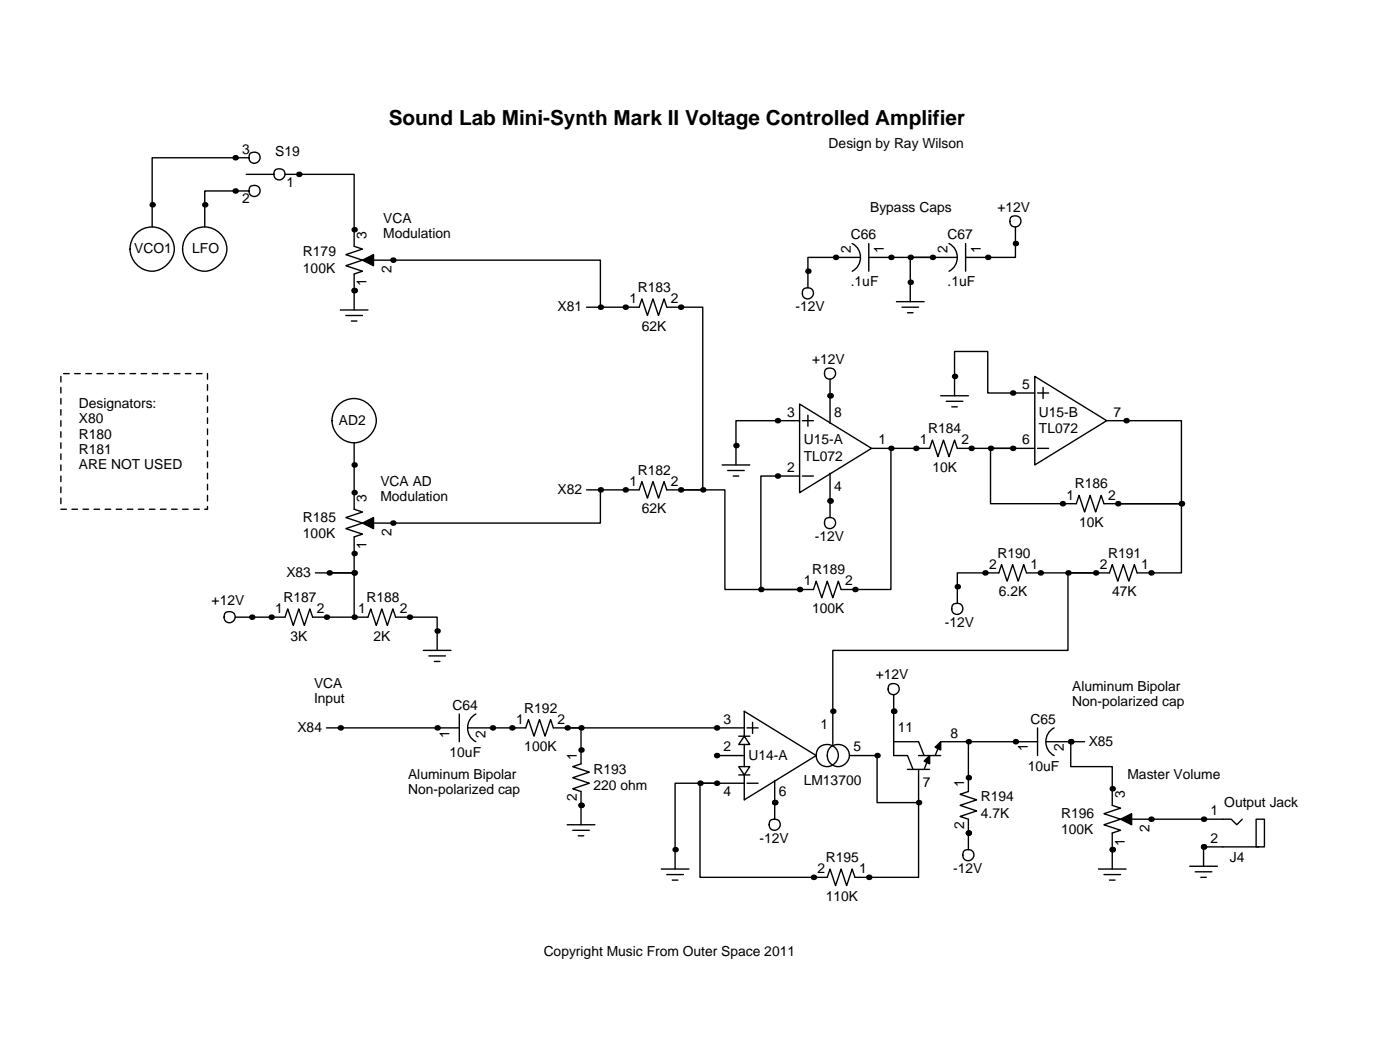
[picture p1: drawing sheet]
<svg xmlns="http://www.w3.org/2000/svg" width="257mm" height="195mm" viewBox="0 0 257 195" stroke-linecap="round" stroke-linejoin="round" font-family="sans-serif">
<g fill="none" stroke="#000" stroke-width=".25">
<path d="M45.2 32h5.1M45.7 29h-17.8v12.7M45.7 35.1h-8.1v6.6M52.3 32h12.7v13.2l1.5 .5-3 1 3 1.1-3 1 3 1-1.5 .5v6.6M62.5 56.9h5.1M63.5 57.9h3M64.5 58.9h1M68.6 47.8h41.6v8.6M107.7 56.4h9.6l.6-1.5 1 3 1-3 1 3 1-3 .5 1.5h6.6v33.5h-4M156.5 44.7a2.88 2.88 0 0 1 0 5.1M158 47.2h-9.7v5.6M159.5 47.2h16.3"/>
<path d="M159.5 44.7v5.1M164.6 55.4h5.1M165.6 56.4h3.1M166.6 57.4h1M171.2 47.2h-4.1v8.2M174.2 44.7a2.88 2.88 0 0 1 0 5.1M177.3 44.7v5.1M186.4 41.7v5.5h-9.1M146.8 74.2l13.2 8.1-13.2 8.1zM146.8 77.2h-11.7v8.1M147.3 77.2h2.1M148.3 76.2v2"/>
<path d="M152.4 69.6v8.1M172.7 72.6h5.1M173.7 73.7h3.1M174.8 74.7h1M190 69.1l13.2 8.1-13.2 8.1zM190 72.1h-8.6v-7.6h-6.1v8.1M190.5 72.1h2M191.5 71.1v2.1M203.2 77.2h13.7v15.3h-11.7M65 81.3v12.2l1.5 .5-3 1 3 1-3 1 3 1-1.5 .6v6.6h-4.5M107.7 89.9h9.6l.6-1.5 1 3 1-3 1 3 1-3 .5 1.5h2.6M110.2 89.9v6.1h-41.6"/>
<path d="M125 89.9h8.1v18.3h13.7M132.6 85.3h5.1M133.6 86.4h3.1M134.6 87.4h1M146.8 87.4h-7.1v20.8h7.1M147.3 87.4h2.1M152.4 86.9v8.1M160 82.3h10.7l.5-1.5 1 3 1-3 1 3 1.1-3 .5 1.5h14.2M163.6 82.3v25.9h-9.2l-.5-1.5-1 3-1-3-1 3-1-3-.5 1.5h-2.6M185.9 82.3h-4v10.2h15.7l.5-1.6 1 3.1 1.1-3.1 1 3.1 1-3.1 .5 1.6h2.5M190.5 82.3h2M205.2 92.5h11.7v12.7h-8.1l-.5-1.6-1 3.1-1.1-3.1-1 3.1-1-3.1-.5 1.6h-15.2l-.5-1.6-1.1 3.1-1-3.1-1 3.1-1-3.1-.5 1.6h-7.6v5.5"/>
<path d="M43.2 113.3h9.1l.5-1.5 1 3 1.1-3 1 3 1-3 .5 1.5h10.2l.5-1.5 1 3 1-3 1 3 1-3 .5 1.5h7.7v6.1M57.9 105.2h2.6M60.5 105.2h4.5v8.1M77.7 119.4h5.1M201.2 105.2h-5.1v14.2h-43.2v17.3M59.9 133.6h24.4M78.7 120.4h3.1M79.8 121.4h1M84.3 131.1v5M85.9 133.6h10.6l.5-1.5 1 3 1.1-3 1 3 1-3 .5 1.5h35.1M87.4 131.1a2.88 2.88 0 0 0 0 5M104.1 133.6h2.6v6.6l-1.5 .5 3 1-3 1 3 1.1-3 1 1.5 .5v6.1"/>
<path d="M131.6 138.7h5.1M135.6 135.1h2.1M136.7 135.1l1 1.6h-2.1zM136.7 135.1v-4.5l13.2 8.1-13.2 8.1v-4.6M136.7 136.7v4M137.2 133.6h2M138.2 132.6v2M156 138.7h5v8.6h7.7M164.1 136.1h4.6l1 2.6M164.1 127.5v11.2h2.5l1 2.5M168.7 138.7h4M170.7 138.7l-1 2.5"/>
<path d="M177.8 136.1v9.2l-1.5 .5 3 1-3 1 3 1-3 1.1 1.5 .5v5.6M190.5 136.1h-17.8l-1 2.6M190.5 133.6v5.1M192 136.1h7.1M193.5 133.6a2.88 2.88 0 0 0 0 5.1M196.6 136.1v4.6h7.6v7.1l1.5 .5-3 1.1 3 1-3 1 3 1-1.5 .5v6.6M104.1 151.4h5.1M105.2 152.4h3M106.2 153.4h1M121.4 159.5h5.1M131.6 143.8h-7.6v15.7M131.6 143.8h-3.1v17.2h23.4l.5-1.5 1 3.1 1-3.1 1 3.1 1.1-3.1 .5 1.5h11.7v-13.7"/>
<path d="M131.6 143.8h5.1M135.6 140.7h2.1l-1 1.5zM135.6 142.2h2.1M137.2 143.8h2M142.2 143.3v7.1M166.6 141.2h4.1M168.7 141.2v6.1M201.7 159.5h5.1M207.8 150.4h18.3l1 1 1-1M218.4 159h5.1M230.6 150.4h1.6v5h-1.6zM231.1 155.4h-10.1v3.6"/>
<path d="M122.4 160.5h3.1M123.4 161.5h1.1M202.7 160.5h3M203.7 161.5h1M219.5 160h3M220.5 161h1"/>
<circle cx="46.7" cy="35" r="1.02"/>
<circle cx="46.7" cy="28.9" r="1.02"/>
<circle cx="51.3" cy="32" r="1.02"/>
<circle cx="27.9" cy="45.7" r="4"/>
<circle cx="37.6" cy="45.7" r="4"/>
<circle cx="148.3" cy="53.8" r="1.02"/>
<circle cx="186.4" cy="40.6" r="1.02"/>
<circle cx="65" cy="77.2" r="4"/>
<circle cx="152.4" cy="68.6" r="1.02"/>
<circle cx="152.4" cy="96" r="1.02"/>
<circle cx="42.2" cy="113.3" r="1.02"/>
<circle cx="175.8" cy="111.7" r="1.02"/>
<circle cx="151.9" cy="138.7" r="2.02"/>
<circle cx="153.9" cy="138.7" r="2.02"/>
<circle cx="164.1" cy="126.5" r="1.02"/>
<circle cx="142.2" cy="151.4" r="1.02"/>
<circle cx="177.8" cy="156.9" r="1.02"/>
</g>
<g fill="#000">
<circle cx="27.9" cy="37.6" r=".51"/>
<circle cx="37.6" cy="37.6" r=".51"/>
<circle cx="43.2" cy="35.1" r=".51"/>
<circle cx="43.2" cy="29" r=".51"/>
<circle cx="54.9" cy="32" r=".51"/>
<circle cx="65" cy="42.2" r=".51"/>
<circle cx="65" cy="53.3" r=".51"/>
<circle cx="72.1" cy="47.8" r=".51"/>
<circle cx="110.2" cy="56.4" r=".51"/>
<circle cx="114.8" cy="56.4" r=".51"/>
<circle cx="125" cy="56.4" r=".51"/>
<circle cx="148.3" cy="49.8" r=".51"/>
<circle cx="153.4" cy="47.2" r=".51"/>
<circle cx="163.6" cy="47.2" r=".51"/>
<circle cx="167.1" cy="51.8" r=".51"/>
<circle cx="167.1" cy="47.2" r=".51"/>
<circle cx="171.2" cy="47.2" r=".51"/>
<circle cx="181.4" cy="47.2" r=".51"/>
<circle cx="186.4" cy="44.7" r=".51"/>
<circle cx="142.7" cy="77.2" r=".51"/>
<circle cx="152.4" cy="72.6" r=".51"/>
<circle cx="175.3" cy="69.1" r=".51"/>
<circle cx="185.9" cy="72.1" r=".51"/>
<circle cx="206.8" cy="77.2" r=".51"/>
<circle cx="65" cy="90.4" r=".51"/>
<circle cx="65" cy="85.3" r=".51"/>
<circle cx="72.1" cy="96" r=".51"/>
<circle cx="110.2" cy="89.9" r=".51"/>
<circle cx="114.8" cy="89.9" r=".51"/>
<circle cx="125" cy="89.9" r=".51"/>
<circle cx="129" cy="89.9" r=".51"/>
<circle cx="135.1" cy="81.8" r=".51"/>
<circle cx="142.7" cy="87.4" r=".51"/>
<circle cx="152.4" cy="91.9" r=".51"/>
<circle cx="163.6" cy="82.3" r=".51"/>
<circle cx="168.1" cy="82.3" r=".51"/>
<circle cx="178.3" cy="82.3" r=".51"/>
<circle cx="181.9" cy="82.3" r=".51"/>
<circle cx="185.9" cy="82.3" r=".51"/>
<circle cx="195.1" cy="92.5" r=".51"/>
<circle cx="205.2" cy="92.5" r=".51"/>
<circle cx="216.9" cy="92.5" r=".51"/>
<circle cx="46.2" cy="113.3" r=".51"/>
<circle cx="49.8" cy="113.3" r=".51"/>
<circle cx="59.9" cy="113.3" r=".51"/>
<circle cx="60.5" cy="105.2" r=".51"/>
<circle cx="65" cy="105.2" r=".51"/>
<circle cx="65" cy="113.3" r=".51"/>
<circle cx="65" cy="101.6" r=".51"/>
<circle cx="75.2" cy="113.3" r=".51"/>
<circle cx="80.3" cy="115.8" r=".51"/>
<circle cx="139.7" cy="108.2" r=".51"/>
<circle cx="146.8" cy="108.2" r=".51"/>
<circle cx="157" cy="108.2" r=".51"/>
<circle cx="175.8" cy="107.7" r=".51"/>
<circle cx="180.8" cy="105.2" r=".51"/>
<circle cx="191" cy="105.2" r=".51"/>
<circle cx="196.1" cy="105.2" r=".51"/>
<circle cx="201.2" cy="105.2" r=".51"/>
<circle cx="211.3" cy="105.2" r=".51"/>
<circle cx="62.5" cy="133.6" r=".51"/>
<circle cx="80.3" cy="133.6" r=".51"/>
<circle cx="90.4" cy="133.6" r=".51"/>
<circle cx="94" cy="133.6" r=".51"/>
<circle cx="104.1" cy="133.6" r=".51"/>
<circle cx="106.7" cy="137.7" r=".51"/>
<circle cx="106.7" cy="133.6" r=".51"/>
<circle cx="131.6" cy="133.6" r=".51"/>
<circle cx="131.6" cy="138.7" r=".51"/>
<circle cx="152.9" cy="130.6" r=".51"/>
<circle cx="161" cy="138.7" r=".51"/>
<circle cx="164.1" cy="130.6" r=".51"/>
<circle cx="177.8" cy="136.1" r=".51"/>
<circle cx="186.4" cy="136.1" r=".51"/>
<circle cx="196.6" cy="136.1" r=".51"/>
<circle cx="106.7" cy="147.8" r=".51"/>
<circle cx="124" cy="156" r=".51"/>
<circle cx="128.5" cy="143.8" r=".51"/>
<circle cx="131.6" cy="143.8" r=".51"/>
<circle cx="142.2" cy="147.3" r=".51"/>
<circle cx="168.7" cy="147.3" r=".51"/>
<circle cx="177.8" cy="142.7" r=".51"/>
<circle cx="177.8" cy="152.9" r=".51"/>
<circle cx="204.2" cy="144.8" r=".51"/>
<circle cx="204.2" cy="156" r=".51"/>
<circle cx="211.3" cy="150.4" r=".51"/>
<circle cx="221" cy="150.4" r=".51"/>
<circle cx="221" cy="155.4" r=".51"/>
<circle cx="149.4" cy="161" r=".51"/>
<circle cx="159.5" cy="161" r=".51"/>
</g>
<path d="M66.5 47.8l2.1-1.1v2.1zM66.5 96l2.1-1v2zM170.7 138.7v1.5l-1-.5zM172.7 136.1v1.6l-1-.5zM205.7 150.4l2.1-1v2z" fill="#000" stroke="#000" stroke-width=".25"/>
<path d="M11.2 68.6h26.9v24.9h-26.9z" fill="none" stroke="#000" stroke-width=".25" stroke-dasharray="1"/>
<text font-size="3.8" x="71.4" y="22.9">Sound Lab Mini-Synth Mark II Voltage Controlled Amplifier</text>
<g font-size="2.5">
<text x="44.5" y="28.2">3</text>
<text x="50.5" y="28.7">S19</text>
<text x="152.1" y="27.2">Design by Ray Wilson</text>
<text x="52.6" y="34.3">1</text>
<text x="44.5" y="37.3">2</text>
<text x="70.4" y="40.9">VCA</text>
<text x="159.8" y="38.9">Bypass Caps</text>
<text x="183.1" y="38.9">+12V</text>
<text x="24.6" y="46.5">VCO1</text>
<text x="35.3" y="46.5">LFO</text>
<text x="55.6" y="47">R179</text>
<text x="67.3" y="43.9" transform="rotate(-90 67.3 43.9)">3</text>
<text x="70.4" y="43.7">Modulation</text>
<text x="156.2" y="46.5" transform="rotate(-90 156.2 46.5)">2</text>
<text x="156.2" y="43.9">C66</text>
<text x="162.3" y="46.5" transform="rotate(-90 162.3 46.5)">1</text>
<text x="174" y="46.5" transform="rotate(-90 174 46.5)">2</text>
<text x="174" y="43.9">C67</text>
<text x="180.1" y="46.5" transform="rotate(-90 180.1 46.5)">1</text>
<text x="55.6" y="50">100K</text>
<text x="67.3" y="52.6" transform="rotate(-90 67.3 52.6)">1</text>
<text x="71.9" y="50" transform="rotate(-90 71.9 50)">2</text>
<text x="117.1" y="53.6">R183</text>
<text x="156.2" y="52.6">.1uF</text>
<text x="174" y="52.6">.1uF</text>
<text x="102.4" y="57.1">X81</text>
<text x="115.6" y="55.6">1</text>
<text x="123.2" y="55.6">2</text>
<text x="146.1" y="57.1">-12V</text>
<text x="117.9" y="60.7">62K</text>
<text x="149.1" y="66.8">+12V</text>
<text x="187.7" y="71.4">5</text>
<text x="14.5" y="74.9">Designators:</text>
<text x="14.5" y="77.7">X80</text>
<text x="62.2" y="78">AD2</text>
<text x="144.5" y="76.5">3</text>
<text x="153.2" y="76.5">8</text>
<text x="190.8" y="76.5">U15-B</text>
<text x="204.5" y="76.5">7</text>
<text x="14.5" y="80.5">R180</text>
<text x="14.5" y="83.3">R181</text>
<text x="147.6" y="81.5">U15-A</text>
<text x="161.3" y="81.5">1</text>
<text x="168.9" y="81.5">1</text>
<text x="170.4" y="79.5">R184</text>
<text x="176.5" y="81.5">2</text>
<text x="187.7" y="81.5">6</text>
<text x="190.8" y="79.5">TL072</text>
<text x="14.5" y="86.1">ARE NOT USED</text>
<text x="69.9" y="89.2">VCA AD</text>
<text x="115.6" y="89.2">1</text>
<text x="117.1" y="87.1">R182</text>
<text x="123.2" y="89.2">2</text>
<text x="144.5" y="86.6">2</text>
<text x="147.6" y="84.6">TL072</text>
<text x="171.2" y="86.6">10K</text>
<text x="197.4" y="89.7">R186</text>
<text x="55.6" y="95.8">R185</text>
<text x="67.3" y="92.2" transform="rotate(-90 67.3 92.2)">3</text>
<text x="69.9" y="91.9">Modulation</text>
<text x="102.4" y="90.7">X82</text>
<text x="117.9" y="94.2">62K</text>
<text x="153.2" y="90.2">4</text>
<text x="195.8" y="91.7">1</text>
<text x="203.5" y="91.7">2</text>
<text x="55.6" y="98.8">100K</text>
<text x="67.3" y="100.8" transform="rotate(-90 67.3 100.8)">1</text>
<text x="71.9" y="98.3" transform="rotate(-90 71.9 98.3)">2</text>
<text x="149.6" y="99.3">-12V</text>
<text x="198.1" y="96.8">10K</text>
<text x="52.6" y="105.9">X83</text>
<text x="147.6" y="107.4">1</text>
<text x="149.1" y="105.4">R189</text>
<text x="155.2" y="107.4">2</text>
<text x="181.6" y="104.4">2</text>
<text x="183.1" y="102.4">R190</text>
<text x="189.2" y="104.4">1</text>
<text x="201.9" y="104.4">2</text>
<text x="203.5" y="102.4">R191</text>
<text x="209.5" y="104.4">1</text>
<text x="38.9" y="111">+12V</text>
<text x="50.5" y="112.5">1</text>
<text x="52.1" y="110.5">R187</text>
<text x="58.2" y="112.5">2</text>
<text x="65.8" y="112.5">1</text>
<text x="67.3" y="110.5">R188</text>
<text x="73.4" y="112.5">2</text>
<text x="149.1" y="112.5">100K</text>
<text x="183.4" y="109.5">6.2K</text>
<text x="204.2" y="109.5">47K</text>
<text x="53.3" y="117.6">3K</text>
<text x="68.6" y="117.6">2K</text>
<text x="173.5" y="115.1">-12V</text>
<text x="160.8" y="124.7">+12V</text>
<text x="57.7" y="126.2">VCA</text>
<text x="57.7" y="129">Input</text>
<text x="83.1" y="130.3">C64</text>
<text x="96.3" y="130.8">R192</text>
<text x="196.8" y="126.7">Aluminum Bipolar</text>
<text x="196.8" y="129.5">Non-polarized cap</text>
<text x="54.6" y="134.4">X84</text>
<text x="82.6" y="135.4" transform="rotate(-90 82.6 135.4)">1</text>
<text x="89.2" y="135.4" transform="rotate(-90 89.2 135.4)">2</text>
<text x="94.7" y="132.8">1</text>
<text x="96.3" y="137.9">100K</text>
<text x="102.4" y="132.8">2</text>
<text x="132.8" y="137.9">2</text>
<text x="132.8" y="132.8">3</text>
<text x="150.6" y="133.9">1</text>
<text x="156.7" y="137.9">5</text>
<text x="164.8" y="134.4">11</text>
<text x="174.5" y="135.4">8</text>
<text x="188.7" y="137.9" transform="rotate(-90 188.7 137.9)">1</text>
<text x="189.2" y="132.8">C65</text>
<text x="195.3" y="137.9" transform="rotate(-90 195.3 137.9)">2</text>
<text x="199.9" y="136.9">X85</text>
<text x="74.9" y="143">Aluminum Bipolar</text>
<text x="82.6" y="138.9">10uF</text>
<text x="105.9" y="139.4" transform="rotate(-90 105.9 139.4)">1</text>
<text x="109" y="142">R193</text>
<text x="137.4" y="139.4">U14-A</text>
<text x="188.7" y="141.5">10uF</text>
<text x="207" y="143">Master Volume</text>
<text x="74.9" y="145.8">Non-polarized cap</text>
<text x="105.9" y="147.1" transform="rotate(-90 105.9 147.1)">2</text>
<text x="109" y="145">220 ohm</text>
<text x="132.8" y="146.1">4</text>
<text x="143" y="146.1">6</text>
<text x="147.6" y="144">LM13700</text>
<text x="169.4" y="144.5">7</text>
<text x="177" y="144.5" transform="rotate(-90 177 144.5)">1</text>
<text x="180.1" y="147.1">R194</text>
<text x="206.5" y="146.6" transform="rotate(-90 206.5 146.6)">3</text>
<text x="222.2" y="149.6">1</text>
<text x="224.8" y="148.1">Output Jack</text>
<text x="139.4" y="154.7">-12V</text>
<text x="177" y="152.1" transform="rotate(-90 177 152.1)">2</text>
<text x="180.1" y="150.1">4.7K</text>
<text x="194.8" y="150.1">R196</text>
<text x="194.8" y="153.2">100K</text>
<text x="206.5" y="155.2" transform="rotate(-90 206.5 155.2)">1</text>
<text x="211.1" y="152.7" transform="rotate(-90 211.1 152.7)">2</text>
<text x="222.2" y="154.7">2</text>
<text x="150.1" y="160.3">2</text>
<text x="151.6" y="158.2">R195</text>
<text x="157.7" y="160.3">1</text>
<text x="175" y="160.3">-12V</text>
<text x="225.8" y="158.2">J4</text>
<text x="151.6" y="165.4">110K</text>
<text x="99.8" y="175.5">Copyright Music From Outer Space 2011</text>
</g>
</svg>
